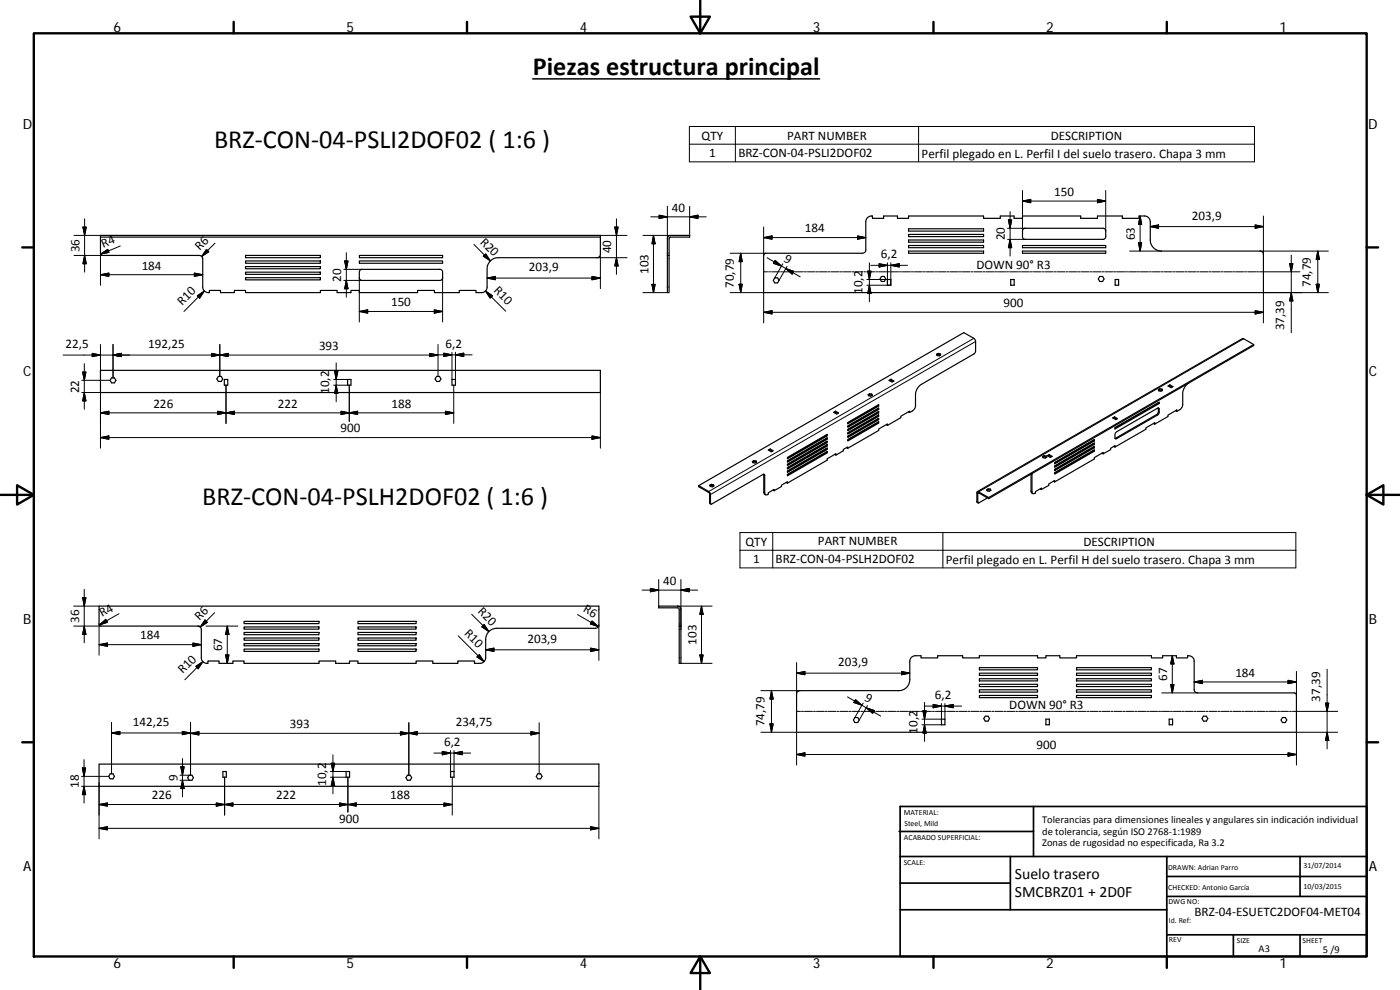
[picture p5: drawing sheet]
<svg xmlns="http://www.w3.org/2000/svg" width="420mm" height="297mm" viewBox="0 0 420 297" stroke-linecap="round" stroke-linejoin="round" font-family="sans-serif">
<g fill="none" stroke="#000" stroke-width=".36">
<path d="M30.2 70.6h150v.5h-150zM73.7 78.3h22.4v.7h-22.4zM73.7 76.6h22.4v.7h-22.4zM73.7 80h22.4v.6h-22.4zM107.9 78.3h24.9v.7h-24.9zM107.9 76.6h24.9v.7h-24.9zM180.2 71.1v5.4l-.8 .8h-29.9a3.3 3.3 0 0 0-3.3 3.3v5.5a1.61 1.61 0 0 1-1.7 1.7h-1.6v-.7h-5.1v.7h-7.4v-.7h-5.1v.7h-17.4v-.7h-2.6v.7h-4.1v-.7h-5.1v.7h-22.4v-.7h-3.4v.7h-4.1v-.7h-3.4v.7a1.69 1.69 0 0 1-2-1.7v-8.5l-.5-.8-29.6-.2-.5-.6v-4.9M200.3 76.6v11.2h.5v-11.2M200.3 76.6h.5M200.8 76.6l.1-5.2 .4-.3h5.7v-.5h-5.7l-.6 .3-.4 .7v5M229.4 76.2l.4-.2h29.3l.5-.4 .2-.6v-8.5a1.76 1.76 0 0 1 2-1.7v.7h3.4v-.7h4.1v.7h3.4v-.7h22.5v.7h5v-.7h4.1v.7h2.6v-.7h17.4v.7h5.1v-.7h7.4v.7h5.1v-.7h1.6a1.72 1.72 0 0 1 1.7 1.7v5.5a3.3 3.3 0 0 0 3.3 3.3l30.1 .1 .5 .5 .1 .4v11.5h-150v-11.2zM272.7 68.6h22.5v.7h-22.5z"/>
<path d="M272.7 70.3h22.5v.7h-22.5zM272.7 72h22.5v.7h-22.5zM272.7 73.7h22.5v.6h-22.5zM272.7 75.3h22.5v.7h-22.5zM306.9 73.7h24.9v.6h-24.9zM306.9 75.3h24.9v.7h-24.9zM307.1 68.7l.6-.2h23.5l.6 .6v2.1l-.4 .5-.4 .1h-23.5l-.6-.6v-1.9zM73.7 81.7h22.4v.6h-22.4zM73.7 83.3h22.4v.7h-22.4zM108.1 81l.6-.2h23.3l.6 .2 .2 .4v2.1l-.4 .6h-.4h-23.6l-.5-.6v-2.1zM232.5 83.4h.9l.4 .7-.4 .8h-.9l-.4-.8zM264.5 83h.9l.4 .7-.4 .8h-.9l-.4-.8z"/>
<path d="M266.3 83.9h1v1.7h-1zM303.3 83.9h1.1v1.7h-1.1zM330 83h.9l.4 .7-.4 .8h-.9l-.4-.8zM334.7 83.9h1v1.7h-1zM30.2 111.1h150v6.7h-150zM33.5 113.4h.8l.5 .7-.5 .8h-.8l-.4-.8zM65.5 112.9h.9l.4 .8-.4 .7h-.9l-.4-.7zM67.3 113.9h1.1v1.7h-1.1zM104.3 113.9h1v1.7h-1zM131 112.9h.9l.4 .8-.4 .7h-.9l-.4-.7zM135.6 113.9h1.1v1.7h-1.1zM261 118.5l.6 .1"/>
<path d="M261 118.2l-.5 .2 .2 .4 .6 .1 .5-.3-.2-.4M261 118.2h.6M261 118.2v.3M261 118.5l-.3 .2M261.6 118.6l.1 .1M261.6 118.2v.4M266.8 114.1l.6-.3 .9 .5-.6 .3zM267.4 114.1l.6 .4M267.4 113.8v.3M267.4 114.1l-.3 .2M281.5 106.3l.6 .1M281.5 106l-.4 .3 .1 .4 .7 .1 .4-.3-.2-.3"/>
<path d="M281.5 106l.6 .2M281.5 106v.3M281.5 106.3l-.3 .3M282.1 106.4l.1 .2M282.1 106.2v.2M348.1 117l.6 .1M348.1 116.6l-.5 .3 .2 .4 .6 .1 .5-.3-.2-.3M348.1 116.6l.6 .2M348.1 116.6v.4M348.1 117l-.3 .2M348.7 117.1l.1 .1M348.7 116.8v.3"/>
<path d="M350.6 115.8l.5-.3 .9 .5-.5 .3zM351.1 115.8l.6 .3M351.1 115.5v.3M351.1 115.8l-.3 .2M356.7 115l-.7 .6-.9 1.5-.3 4.9-.5 .8-1.1 .6M376.2 103.4l-79.5 45.9-3.4-1.8-.1 3 .3 .4M226.3 138.5l.6 .1M226.3 138.2l-.5 .3 .2 .3 .6 .1 .4-.2-.1-.4M226.3 138.2l.6 .1M226.3 138.2v.3M226.3 138.5l-.4 .2M226.9 138.6v.1"/>
<path d="M226.9 138.3v.3M230.6 135l.5-.3 .9 .5-.5 .4zM231.1 135l.7 .4M231.1 134.7v.3M231.1 135l-.2 .2M236.3 138.3l11.9-6.9v.4l-11.9 6.9zM236.3 137.3l11.9-6.9v.4l-11.9 6.9zM236.3 139.3l11.9-6.9v.4l-11.9 6.9zM248 130.5v.1M248 131.6h.1M248 132.6v.1M248 133.6v.1"/>
<path d="M248 134.6v.1M248 135.6v.1M248 134.7l.2 .2M248 132.7l.2 .1M248 130.6l.2 .2M248 131.6l.2 .2M248 133.7l.2 .1M248 135.7l.2 .2M248 134.7l-11.7 6.7M248 132.7l-11.7 6.7M248 130.6l-11.7 6.8M248 131.6l-11.7 6.8"/>
<path d="M248 133.7l-11.7 6.7M248 135.7l-11.7 6.7M250.2 123.7l.6-.3 .9 .5-.6 .3zM250.6 136.3l.3 .2M250.8 123.7l.6 .4M250.8 123.4v.3M250.8 123.7l-.3 .1M250.9 136.5v-.4l-2.7 1.6v.4l-11.9 6.8M254.2 134.2l.2 .3M254.4 134.5v-.4l-1.3 .8v.4l-2.2 1.2M254.4 131.9l9.3-5.4v.4l-9.3 5.4zM254.4 129.8l9.3-5.3v.4l-9.3 5.3z"/>
<path d="M254.4 127.8l9.3-5.4v.5l-9.3 5.3zM254.4 126.8l9.3-5.4v.4l-9.3 5.4zM254.4 128.8l9.3-5.3v.4l-9.3 5.3zM254.4 130.9l9.3-5.4v.4l-9.3 5.4zM263.4 125.8l-9 5.2M263.4 121.7l-9 5.2M263.4 123.7l-9 5.2M263.4 122.7l-9 5.2M263.4 124.8l-9 5.1M263.4 126.8l-9 5.2M263.4 121.6v.1M263.4 122.6v.1"/>
<path d="M263.4 123.6v.1M263.4 124.7v.1M263.4 125.7v.1M263.4 126.7v.1M263.4 125.8l.3 .1M263.4 123.7l.3 .2M263.4 121.7l.3 .1M263.4 122.7l.3 .2M263.4 124.8l.3 .1M263.4 126.8l.3 .1M266.1 127.4l.3 .2M266.4 127.6v-.4l-2.7 1.5v.5l-9.3 5.3"/>
<path d="M272.7 123.5l.3 .3M273 123.8v-.4l-2.7 1.5v.4l-3.9 2.3M273 123.8l.9-.5 .7-.9 .2-4a3.8 3.8 0 0 1 1.7-3.1l15.9-9.2 .4-.8v-2.8l-.3-.7-3.2-2-79.6 45.9v.3l3.2 2 .1 3 .3 .3M313.4 137l.6 .1M313.4 136.7l-.5 .3 .1 .4 .7 .1 .4-.3-.1-.4M313.4 136.7l.6 .1M313.4 136.7v.3M313.4 137l-.4 .2M314 137.1v.2M314 136.8v.3M314.3 136.7l.6-.3 .9 .5-.6 .3zM314.9 136.7l.6 .4"/>
<path d="M314.9 136.4v.3M314.9 136.7l-.3 .2M316.5 138.8l11.9-6.9v.4l-11.9 6.9zM316.5 139.8l11.9-6.9v.4l-11.9 6.9zM328.2 134.2l-11.7 6.7M328.2 132.1l-11.7 6.8M328.2 133.2l-11.7 6.7M328.2 135.2l-11.7 6.7M328.2 132.1h.1M328.2 133.1v.1M328.2 134.1v.1M328.2 135.1v.1"/>
<path d="M328.2 134.2l.2 .2M328.2 132.1l.2 .2M328.2 133.2l.2 .1M328.2 135.2l.2 .2M330.8 135.9l.3 .3M331.1 136.2v-.4l-2.7 1.5v.4l-11.9 6.9M333.9 125.4l.6-.3 .9 .5-.6 .3zM334.4 133.9l.2 .2M334.5 125.4l.6 .4M334.5 125.1v.3M334.5 125.4l-.3 .1M334.6 134.1v-.4l-1.3 .8v.4l-2.2 1.3"/>
<path d="M334.6 128.3l13.3-7.6v.4l-13.3 7.6zM335 129.7l12.4-7.3 .4 .1 .1 1.2-.5 .8-12.6 7.2-.2-.2v-1.1zM346.3 127l.3 .3M346.6 127.3v-.4l-2.7 1.5v.4l-9.3 5.3M347.6 122.4v1.2l-.4 .8-12.6 7.2M347.6 120.9l-13 7.5M347.6 120.8v.1M347.6 120.9l.3 .2M352.9 123.2l.3 .2M353.2 123.4v-.4l-2.7 1.6v.4l-3.9 2.3M209.7 145.7l3.4 2.1 .1 3.2 .3 .3 15.7-9 .3 .4v5.2a.58 .58 0 0 0 .4 .6 .58 .58 0 0 0 .7-.2v-.4l1.7-1.1v.4M213.5 145.6l.6 .1"/>
<path d="M213.5 145.3l-.5 .3 .2 .4 .6 .1 .5-.3-.2-.4M213.5 145.3l.6 .1M213.5 145.3v.3M213.5 145.6l-.4 .2M214.1 145.7v.2M214.1 145.4v.3M229.2 142.3v5.4l.2 .5 .4 .2M232.1 147l.2 .2M236 144.7l.3 .2M236.3 144.9v-.4l-1.8 1.1v.4l-2.2 1.2M236.3 142.3l11.9-6.8v.4l-11.9 6.9zM236.3 140.3l11.9-6.9v.4l-11.9 6.9z"/>
<path d="M236.3 141.3l11.9-6.9v.5l-11.9 6.8zM293.3 147.5l79.6-45.9 3.3 1.8v.3l-79.5 45.9v-.3M296.3 149.4l-2.8 1.5-.1-3h.3l3 1.7M296.6 147l.6 .1M296.6 146.7l-.5 .2 .2 .4 .6 .1 .5-.3-.2-.4M296.6 146.7h.6M296.6 146.7v.3M296.6 147l-.4 .2M297.2 147.1l.1 .1M297.2 146.7v.4M309.4 142.3v5.1l.2 .4 .4 .3M309.7 142.1v5.4a.58 .58 0 0 0 .4 .6 .58 .58 0 0 0 .6-.2v-.4l1.8-1v.4"/>
<path d="M312.3 146.6l.2 .3M316.3 144.3l.2 .3M316.5 144.6v-.4l-1.8 1v.4l-2.2 1.3M316.5 140.8l11.9-6.9v.5l-11.9 6.8zM316.5 141.8l11.9-6.8v.4l-11.9 6.9zM29.7 181.9h150v5.8l-.7 .8h-29.9a3.3 3.3 0 0 0-3.3 3.4v5.5a1.72 1.72 0 0 1-1.7 1.6h-1.7v-.7h-5v.7h-7.5v-.7h-5v.7h-17.5v-.7h-2.5v.7h-4.2v-.7h-5v.7h-22.5v-.7h-3.3v.7h-4.1v-.7h-3.4v.7a1.69 1.69 0 0 1-2-1.6v-8.6l-.1-.4-.5-.4-29.6-.2-.5-.6zM73.2 194.8h22.5v.7h-22.5zM73.2 191.4h22.5v.7h-22.5zM73.2 188.1h22.5v.7h-22.5zM73.2 186.4h22.5v.7h-22.5zM73.2 189.8h22.5v.6h-22.5zM73.2 193.1h22.5v.7h-22.5z"/>
<path d="M107.4 194.8h17.5v.7h-17.5zM107.4 191.4h17.5v.7h-17.5zM107.4 188.1h17.5v.7h-17.5zM107.4 186.4h17.5v.7h-17.5zM107.4 189.8h17.5v.6h-17.5zM107.4 193.1h17.5v.7h-17.5zM203.8 187.9v11.1h.6v-11.1M203.8 187.9h.6M204.4 187.9v-5.1l-.4-.7-.7-.2h-5.6v.5h6l.1 .4v5.1M239.3 207.6l.8-.4h29.6a3.3 3.3 0 0 0 3.3-3.3v-5.5a1.65 1.65 0 0 1 1.7-1.7h1.7v.7h5v-.7h7.5v.7h5v-.7h17.5v.7h2.5v-.7h4.2v.7h5v-.7h22.5v.7h3.3v-.7h4.1v.7h3.4v-.7a1.66 1.66 0 0 1 2 1.7v8.5l.2 .6 .4 .3 29.8 .2 .3 .6v11.1h-150v-11.5zM256.5 215.3h.9l.5 .7-.5 .8h-.9l-.4-.8zM282.5 215.8h1.1v1.7h-1.1z"/>
<path d="M293.9 202h17.5v.6h-17.5zM293.9 205.3h17.5v.7h-17.5zM293.9 208.7h17.5v.6h-17.5zM293.9 207h17.5v.7h-17.5zM293.9 203.6h17.5v.7h-17.5zM293.9 200.3h17.5v.7h-17.5zM295.7 214.9h.8l.5 .7-.5 .8h-.8l-.5-.8zM313.9 215.8h1v1.7h-1zM323.1 202h22.5v.6h-22.5zM323.1 205.3h22.5v.7h-22.5zM323.1 208.7h22.5v.6h-22.5zM323.1 207h22.5v.7h-22.5z"/>
<path d="M323.1 203.6h22.5v.7h-22.5zM323.1 200.3h22.5v.7h-22.5zM350.9 215.8h1v1.7h-1zM361.2 214.9h.8l.5 .7-.5 .8h-.8l-.4-.8zM384.9 215.3h.9l.4 .7-.4 .8h-.9l-.4-.8zM29.7 229.3h150v6.6h-150zM33.1 232.2h.8l.4 .7-.4 .8h-.8l-.5-.8zM56.8 232.6h.8l.4 .7-.4 .8h-.8l-.5-.8zM66.9 231.5h1v1.7h-1zM103.9 231.5h1v1.7h-1zM122.3 232.6h.8l.5 .7-.5 .8h-.8l-.5-.8zM135.2 231.5h1.1v1.7h-1.1z"/>
<path d="M161.4 232.2h.9l.4 .7-.4 .8h-.9l-.5-.8z"/>
</g>
<g fill="none" stroke="#000" stroke-width=".3">
<path d="M206.9 38h169.6v10.6h-169.6zM220.7 38v10.6M275.7 38v10.6M206.9 43.3h169.6M306.9 57.1v12.2M329.4 59.8l2.4 .5-2.4 .5zM331.8 57.1v12.2M22.2 70.6h8M22.2 76.6h8.3M24.9 68.1h1l-.5 2.5zM25.4 65.7v16M25.4 76.6l.5 2.5h-1z"/>
<path d="M30.2 76v9.6M30.2 76.2l2.1-1.4 .4 .9zM36.1 73.8l-5.9 2.4M62 74.8l.7 .7-2.2 1.4zM64.5 73l-4 3.9M103.4 78.3h1l-.5 2.5zM103.9 75.8v13.4M142.2 73.3l5 5M145 76.9l.8-.7 1.4 2.1zM179.2 77.3h9M180.2 70.6h8M180.2 76.7v9.9"/>
<path d="M184.5 68.1h1l-.5 2.5zM185 65.7v16.6M185 77.3l.5 2.5h-1zM192.9 70.6h8.4M195.3 65.1h16.7M196.1 70.6v17.2M196.1 70.6l.5 2.6h-.9zM197.8 64.6l2.5 .5-2.5 .5zM200.3 61.9v9.7M207 65.1l2.5-.5v1zM207 61.9v8.7M219.1 76h10.7"/>
<path d="M222.3 76v11.8M222.3 76l.5 2.5h-1zM229.2 68.1v8.5M229.2 71.3l2.5-.5v1zM229.2 71.3h30.6M230.2 77.3l10 5.8M232.6 78.1l1.9 1.7-2.4-.8zM234.9 79.2l-2.4 4.2M236.2 79.9l-2.4 4.2M257.4 70.8l2.4 .5-2.4 .5zM260.9 78.9v11.7M261.3 79.6h11.1"/>
<path d="M263.8 79.1l2.5 .5-2.5 .5zM266.3 78.8v6.8M267.3 78.8v6.8h-7.2M267.3 79.6l2.6-.5v1zM302.4 71.8h5.3M302.4 68.5h5.3M302.6 66h1l-.5 2.5zM303.1 63.5v13.3M303.1 71.8l.5 2.5h-1zM306.9 60.3l2.4-.5v1zM306.9 60.3h24.9M339 75.3h9.5"/>
<path d="M341.7 72.8h.9l-.4 2.5zM342.2 64.8v10.5M342.2 64.8l.4 2.5h-.9zM345.2 68l2.5-.5v1zM345.2 68h34M376.7 67.5l2.5 .5-2.5 .5zM378.2 75.3h20.5M379.2 64.8v11.5M387 79.1h1l-.5 2.5zM387.5 76.6v23.2M395.5 75.3v12.5M395.5 75.3l.5 2.5h-1z"/>
<path d="M30.2 82.4l2.5-.5v1zM30.2 82.4h30.6M58.3 81.9l2.5 .5-2.5 .5zM59.2 88.8l2.1-1.5-1.4 2.2zM61.3 87.3l-6.1 6.2M103.2 84.1h5.5M103.2 80.8h5.5M103.9 84.1l.5 2.5h-1zM107.8 83.3v13.3M107.8 93.5l2.6-.5v1zM107.8 93.5h25M130.3 93l2.5 .5-2.5 .5z"/>
<path d="M132.8 83.3v13.3M145.7 87.3l2.1 1.5-.7 .7zM145.7 87.3l6.1 6.1M146.2 83.4l2.5-.5v1zM146.2 83.4h34M177.7 82.9l2.5 .5-2.5 .5zM192.9 87.8h7.4M195.7 85.3h.9l-.5 2.5zM219.1 87.8h10.1v9.1M221.8 85.3h1l-.5 2.5zM229.2 81.6h1.2M229.2 93.7l2.5-.5v1z"/>
<path d="M229.2 93.7h150M230.7 81.6h.6M231.6 81.6h2.3M234.2 81.6h.6M235.1 81.6h2.4M235.8 80.6l2.4 .8-.4 .9zM237.8 81.6h.6M238.7 81.6h2.4M241.4 81.6h.6M242.3 81.6h2.4M245 81.6h.6M245.8 81.6h2.4"/>
<path d="M248.5 81.6h.6M249.4 81.6h2.4M252.1 81.6h.6M253 81.6h2.4M255.7 81.6h.6M256.5 81.6h2.4M259.3 81.6h.5M260.1 81.6h2.4M260.1 83.9h7.2M260.4 81.3h1l-.5 2.6zM260.9 85.6l.5 2.5h-1zM262.8 81.6h.6"/>
<path d="M263.7 81.6h2.4M266.4 81.6h.6M267.3 81.6h2.4M269.9 81.6h.7M270.8 81.6h2.4M273.5 81.6h.6M274.4 81.6h2.4M277.1 81.6h.6M278 81.6h2.4M280.7 81.6h.6M281.5 81.6h2.4M284.2 81.6h.6"/>
<path d="M285.1 81.6h2.4M287.8 81.6h.6M288.7 81.6h2.4M291.4 81.6h.6M292.3 81.6h2.4M295 81.6h.6M295.9 81.6h2.3M298.5 81.6h.6M299.4 81.6h2.4M302.1 81.6h.6M303 81.6h2.4M305.7 81.6h.6"/>
<path d="M306.6 81.6h2.3M309.2 81.6h.6M310.1 81.6h2.4M312.8 81.6h.6M313.7 81.6h2.4M316.4 81.6h.6M317.3 81.6h2.3M320 81.6h.5M320.9 81.6h2.3M323.5 81.6h.6M324.4 81.6h2.4M327.1 81.6h.6"/>
<path d="M328 81.6h2.4M330.7 81.6h.6M331.6 81.6h2.3M334.2 81.6h.6M335.1 81.6h2.4M337.8 81.6h.6M338.7 81.6h2.4M341.4 81.6h.6M342.3 81.6h2.3M345 81.6h.5M345.9 81.6h2.3M348.5 81.6h.6"/>
<path d="M349.4 81.6h2.4M352.1 81.6h.6M353 81.6h2.4M355.7 81.6h.6M356.6 81.6h2.4M359.2 81.6h.6M360.1 81.6h2.4M362.8 81.6h.6M363.7 81.6h2.4M366.4 81.6h.6M367.3 81.6h2.3M369.9 81.6h.7"/>
<path d="M370.8 81.6h2.4M373.5 81.6h.6M374.4 81.6h2.4M376.7 93.2l2.5 .5-2.5 .5zM377.1 81.6h.6M378 81.6h12.1M387.5 87.8l.5 2.5h-1zM395 85.3h1l-.5 2.5zM398.7 87.8h-19.5v9.1M18.9 106.5h112.6M24.5 117.8h5.7v16.7M24.5 114.1h8.6"/>
<path d="M24.8 111.6h1l-.5 2.5zM25.3 117.8l.5 2.5h-1zM25.3 109.1v13.7M27.7 106l2.5 .5-2.5 .5zM30.2 103.4v8.7M33.9 106.5l2.5-.5v1zM33.9 103.4v10M63.5 106l2.5 .5-2.5 .5zM66 103.4v9.5M66 106.5l2.5-.5v1zM67.8 115.6v11.4M100.1 115.6h4.2"/>
<path d="M100.1 113.9h4.2M100.4 111.4h1l-.5 2.5zM100.9 108.9v11.6M100.9 115.6l.5 2.4h-1zM104.8 115.6v10.8M129 106l2.5 .5-2.5 .5zM130.7 106.5h11M131.5 103.4v9.5M133.2 106l2.4 .5-2.4 .5zM135.6 105.7v8.2M136.2 115.6v11.4M136.7 106.5l2.5-.5v1z"/>
<path d="M136.7 105.7v8.2M180.2 117.8v16.7M292.3 101.5l-79.6 46v.3M292.8 102.5l-79.6 45.9-.2-.2M373.2 101.6l-79.5 46-.3 .4-.2-.1M30.2 131.3l2.5-.5v1zM30.2 123.9l2.5-.5v1zM30.2 131.3h150M30.2 123.9h106M65.3 123.4l2.5 .5-2.5 .5zM67.8 123.9l2.5-.5v1zM102.4 123.4l2.4 .5-2.4 .5z"/>
<path d="M104.8 123.9l2.5-.5v1zM133.7 123.4l2.5 .5-2.5 .5zM177.7 130.8l2.5 .5-2.5 .5zM334.8 131.5l.3 .1M347.2 124.4l.2 .1M347.6 122.6l.3 .1M347.6 123.6l.3 .1M213 150.9l.2 .1M222.1 159.8h166.8v10.6h-166.8zM229.2 147.7l.3 .2M229.2 142.5l.3 .2M231.9 159.8v10.6"/>
<path d="M283 159.8v10.6M293.2 150.5l.2 .2M309.4 147.4l.3 .1M309.5 142.2l.2 .1M24.8 179.3h1l-.5 2.6zM25.3 176.8v16M192.7 177.1h16.7M195.2 176.6l2.5 .5-2.5 .5zM197.7 173.9v8M204.4 177.1l2.5-.5v1zM204.4 173.9v14.9M222.1 165.1h166.8"/>
<path d="M22.1 187.9h8M22.1 181.9h7.6M25.3 187.9l.5 2.4h-1zM29.7 187.2v9.4M29.7 193.4l2.5-.5v1zM29.7 193.4h30.7M29.8 187.5l1.9-1.7 .5 .9zM35.7 184.1l-5.9 3.4M57.9 192.9l2.5 .5-2.5 .5zM58.8 199.9l2.1-1.4-1.4 2.2zM59.4 187.9h.6M60.9 198.5l-5.4 5.5"/>
<path d="M61.5 186l.7 .7-2.1 1.5zM61.8 187.9h9.6M64.4 183.8l-4.3 4.4M67.7 196.5h1l-.5 2.5zM68.2 187.9l.5 2.4h-1zM68.2 187.9v11.1M137.5 190.8l7.8 7.7M141.6 184.3l5.1 5.2M143.9 196.4l1.4 2.1-2.2-1.4zM145.3 187.4l1.4 2.1-2.1-1.4zM145.8 195l2.4-.5v1zM145.8 195h33.9"/>
<path d="M173.3 184.4l6.3 3.6M177.2 194.5l2.5 .5-2.5 .5zM177.7 186.3l1.9 1.7-2.4-.8zM179.7 187.6v10.5M203.3 181.9h10.4M204.4 199h9.3M210 196.5h1l-.5 2.5zM210.5 181.9v17.1M210.5 181.9l.5 2.4h-1zM239.1 198.8v9.4M351.8 196.7v11.2M351.8 196.7l.5 2.5h-1z"/>
<path d="M33.5 216.7v15.5M33.5 219.9l2.5-.4v.9zM33.5 219.9h23.7M54.7 219.5l2.5 .4-2.5 .5zM57.2 216.7v15.9M120.2 219.5l2.5 .5-2.5 .5zM122.7 216.8v15.8M159.3 219.5l2.5 .5-2.5 .5zM161.8 216.8v15.4M228.4 219.7h10.7v9.9M228.4 207.2h11.7M231.1 217.2h.9l-.5 2.5z"/>
<path d="M231.5 207.2v12.5M231.5 207.2l.5 2.5h-.9zM239.1 202l2.5-.5v1zM239.1 202h33.9M239.1 213.4h1.2M240.5 213.4h.6M241.4 213.4h2.4M244.1 213.4h.6M245 213.4h2.4M247.7 213.4h.6M248.6 213.4h2.4M251.3 213.4h.6"/>
<path d="M252.2 213.4h2.4M254.3 209.1l10 5.7M254.8 213.4h.6M255.7 213.4h2.4M256.8 209.9l1.9 1.7-2.4-.8zM258.4 213.4h.6M259 210.9l-2.5 4.4M259.3 213.4h2.4M260 212.4l2.4 .8-.5 .8zM260.3 211.7l-2.4 4.3M262 213.4h.6M262.9 213.4h2.4"/>
<path d="M265.5 213.4h.7M266.4 213.4h2.4M269.1 213.4h.6M270 213.4h2.4M270.6 201.5l2.4 .5-2.4 .5zM272.7 213.4h.6M273.6 213.4h2.4M276.3 213.4h.5M276.7 217.5h5.8M277 213.3h1l-.5 2.5zM277.2 213.4h2.3M277.5 210.8v11.7"/>
<path d="M277.5 217.5l.5 2.5h-1zM277.5 211.9h11.1M279.9 213.4h.5M280 211.3l2.5 .6-2.5 .5zM280.7 213.4h2.4M282.5 211.1v4.7h-5.8M283.4 213.4h.6M283.6 211.1v4.7M283.6 211.9l2.5-.6v1.1zM284.3 213.4h2.4M287 213.4h.6M287.9 213.4h2.4"/>
<path d="M290.5 213.4h.7M291.5 213.4h2.3M294.1 213.4h.6M295 213.4h2.4M297.7 213.4h.6M298.6 213.4h2.4M301.3 213.4h.6M302.2 213.4h2.3M304.9 213.4h.5M305.7 213.4h2.4M308.4 213.4h.6M309.3 213.4h2.4"/>
<path d="M312 213.4h.6M312.9 213.4h2.4M315.6 213.4h.6M316.5 213.4h2.3M319.1 213.4h.6M320 213.4h2.4M322.7 213.4h.6M323.6 213.4h2.4M326.3 213.4h.6M327.2 213.4h2.3M329.9 213.4h.5M330.7 213.4h2.4"/>
<path d="M333.4 213.4h.6M334.3 213.4h2.4M337 213.4h.6M337.9 213.4h2.4M340.6 213.4h.6M341.4 213.4h2.4M344.1 213.4h.6M345 213.4h2.4M347.7 213.4h.6M348.6 213.4h2.4M348.6 207.9h10.8M351.3 213.4h.6"/>
<path d="M351.3 205.4h1l-.5 2.5zM352.2 213.4h2.4M354.8 213.4h.6M355.7 213.4h2.4M358.4 204.6l2.5-.5v1zM358.4 204.6h30.7M358.4 213.4h.6M359.3 213.4h2.4M362 213.4h.6M362.9 213.4h2.3M365.6 213.4h.6M366.4 213.4h2.4"/>
<path d="M369.1 213.4h.6M370 213.4h2.4M372.7 213.4h.6M373.6 213.4h2.4M376.3 213.4h.6M377.2 213.4h2.3M379.9 213.4h.5M380.8 213.4h2.3M383.4 213.4h.6M384.3 213.4h2.4M386.6 204.1l2.5 .5-2.5 .5zM387 213.4h.6"/>
<path d="M389.1 201.4v7.2M397.8 211h1l-.5 2.4zM398.3 219.7l.5 2.5h-1zM398.3 200.8v23.9M401.5 213.4h-13.6M401.5 219.7h-12.4v9.9M24.5 235.9h5.2M24.5 232.9h8.1M24.7 230.4h1l-.5 2.5zM25.2 235.9l.5 2.5h-1zM25.2 227.9v13M29.7 234.9v16.8"/>
<path d="M54 232.6h2.8M54 234.1h2.8M54.3 230.1h1l-.5 2.5zM54.8 227.6v11.5M54.8 234.1l.5 2.5h-1zM57.2 220l2.5-.5v1zM57.2 220h65.5M67.4 233.2v11.4M99.2 233.2h4.7M99.2 231.5h4.7M99.4 229h1l-.5 2.5zM99.9 226.5v11.7"/>
<path d="M99.9 233.2l.5 2.5h-1zM104.4 233.2v10.5M122.7 220l2.5-.5v1zM122.7 220h39.1M130.2 226h11.1M132.7 225.4l2.5 .6-2.5 .5zM135.2 225.2v6.3M135.7 233.2v11.4M136.3 226l2.5-.6v1.1zM136.3 225.2v6.3M179.7 235.9v15.8M239.1 226.4l2.5-.5v1z"/>
<path d="M239.1 226.4h150M386.6 225.9l2.5 .5-2.5 .5zM29.7 248.5h150M29.7 248.5l2.5-.5v1zM29.7 241.4l2.5-.5v1zM29.7 241.4h106M64.9 240.9l2.5 .5-2.5 .5zM67.4 241.4l2.5-.5v1zM101.9 240.9l2.5 .5-2.5 .5zM104.4 241.4l2.5-.5v1zM133.2 240.9l2.5 .5-2.5 .5zM177.2 248l2.5 .5-2.5 .5z"/>
</g>
<g fill="none" stroke="#000" stroke-width=".71">
<path d="M10.1 10h400.1v277h-400.1zM70.1 6.6v3.4M140.2 6.6v3.4M207.3 5h5.8l-2.9 5zM210.2 0v10M280.2 6.6v3.4M350.2 6.6v3.4M6.7 74.2h3.4M410.2 74.2h3.4M.2 148.5h9.9M5.1 145.6l5 2.9-5 2.9zM410.2 148.5l5-2.9v5.8z"/>
<path d="M410.2 148.5h9.9M6.7 222.7h3.4M410.2 222.7h3.4M70.1 287v3.4M140.2 287v3.4M210.2 287l2.9 5h-5.8zM210.2 287v10M280.2 287v3.4M350.2 287v3.4"/>
</g>
<g fill="none" stroke="#000" stroke-width=".51">
<path d="M269.8 249.5h40.4M270.1 257h140.1M270.1 242h140.1v45h-140.1zM303.2 257v16M310.2 242v15M350.2 257v30M390.2 257v12M270.1 273h80.1M270.1 265h33.1M350.2 269h60M350.2 263h60M350.2 280.5h60"/>
<path d="M370.2 280.5v6.5M390.2 280.5v6.5"/>
</g>
<path d="M159.9 23.7h86.1" fill="none" stroke="#000" stroke-width=".46"/>
<g fill="#000" stroke="#000" stroke-width=".3">
<path d="M306.9 60.3l2.4-.5v1zM24.9 68.1h1l-.5 2.5zM25.4 76.6l.5 2.5h-1zM30.2 76.2l2.1-1.4 .4 .9zM62 74.8l.7 .7-2.2 1.4zM103.4 78.3h1l-.5 2.5zM145 76.9l.8-.7 1.4 2.1zM184.5 68.1h1l-.5 2.5zM185 77.3l.5 2.5h-1zM196.1 70.6l.5 2.6h-.9zM197.8 64.6l2.5 .5-2.5 .5zM207 65.1l2.5-.5v1z"/>
<path d="M222.3 76l.5 2.5h-1zM229.2 71.3l2.5-.5v1zM232.6 78.1l1.9 1.7-2.4-.8zM257.4 70.8l2.4 .5-2.4 .5zM267.3 79.6l2.6-.5v1zM302.6 66h1l-.5 2.5zM303.1 71.8l.5 2.5h-1zM329.4 59.8l2.4 .5-2.4 .5zM341.7 72.8h.9l-.4 2.5zM342.2 64.8l.4 2.5h-.9zM345.2 68l2.5-.5v1zM376.7 67.5l2.5 .5-2.5 .5z"/>
<path d="M387 79.1h1l-.5 2.5zM395.5 75.3l.5 2.5h-1zM30.2 82.4l2.5-.5v1zM58.3 81.9l2.5 .5-2.5 .5zM59.2 88.8l2.1-1.5-1.4 2.2zM103.9 84.1l.5 2.5h-1zM107.8 93.5l2.6-.5v1zM130.3 93l2.5 .5-2.5 .5zM145.7 87.3l2.1 1.5-.7 .7zM146.2 83.4l2.5-.5v1zM177.7 82.9l2.5 .5-2.5 .5zM195.7 85.3h.9l-.5 2.5z"/>
<path d="M221.8 85.3h1l-.5 2.5zM229.2 93.7l2.5-.5v1zM235.8 80.6l2.4 .8-.4 .9zM260.4 81.3h1l-.5 2.6zM260.9 85.6l.5 2.5h-1zM263.8 79.1l2.5 .5-2.5 .5zM376.7 93.2l2.5 .5-2.5 .5zM387.5 87.8l.5 2.5h-1zM395 85.3h1l-.5 2.5zM24.8 111.6h1l-.5 2.5zM27.7 106l2.5 .5-2.5 .5zM33.9 106.5l2.5-.5v1z"/>
<path d="M63.5 106l2.5 .5-2.5 .5zM66 106.5l2.5-.5v1zM100.4 111.4h1l-.5 2.5zM100.9 115.6l.5 2.4h-1zM129 106l2.5 .5-2.5 .5zM133.2 106l2.4 .5-2.4 .5zM136.7 106.5l2.5-.5v1zM25.3 117.8l.5 2.5h-1zM30.2 131.3l2.5-.5v1zM30.2 123.9l2.5-.5v1zM65.3 123.4l2.5 .5-2.5 .5zM67.8 123.9l2.5-.5v1z"/>
<path d="M102.4 123.4l2.4 .5-2.4 .5zM104.8 123.9l2.5-.5v1zM133.7 123.4l2.5 .5-2.5 .5zM177.7 130.8l2.5 .5-2.5 .5zM24.8 179.3h1l-.5 2.6zM195.2 176.6l2.5 .5-2.5 .5zM204.4 177.1l2.5-.5v1zM25.3 187.9l.5 2.4h-1zM29.8 187.5l1.9-1.7 .5 .9zM29.7 193.4l2.5-.5v1zM57.9 192.9l2.5 .5-2.5 .5zM61.5 186l.7 .7-2.1 1.5z"/>
<path d="M67.7 196.5h1l-.5 2.5zM68.2 187.9l.5 2.4h-1zM143.9 196.4l1.4 2.1-2.2-1.4zM145.3 187.4l1.4 2.1-2.1-1.4zM145.8 195l2.4-.5v1zM177.7 186.3l1.9 1.7-2.4-.8zM177.2 194.5l2.5 .5-2.5 .5zM210 196.5h1l-.5 2.5zM210.5 181.9l.5 2.4h-1zM351.8 196.7l.5 2.5h-1zM33.5 219.9l2.5-.4v.9zM58.8 199.9l2.1-1.4-1.4 2.2z"/>
<path d="M57.2 220l2.5-.5v1zM122.7 220l2.5-.5v1zM231.1 217.2h.9l-.5 2.5zM231.5 207.2l.5 2.5h-.9zM239.1 202l2.5-.5v1zM256.8 209.9l1.9 1.7-2.4-.8zM260 212.4l2.4 .8-.5 .8zM270.6 201.5l2.4 .5-2.4 .5zM277 213.3h1l-.5 2.5zM277.5 217.5l.5 2.5h-1zM280 211.3l2.5 .6-2.5 .5zM283.6 211.9l2.5-.6v1.1z"/>
<path d="M351.3 205.4h1l-.5 2.5zM358.4 204.6l2.5-.5v1zM386.6 204.1l2.5 .5-2.5 .5zM397.8 211h1l-.5 2.4zM24.7 230.4h1l-.5 2.5zM25.2 235.9l.5 2.5h-1zM54.3 230.1h1l-.5 2.5zM54.7 219.5l2.5 .4-2.5 .5zM54.8 234.1l.5 2.5h-1zM99.4 229h1l-.5 2.5zM99.9 233.2l.5 2.5h-1zM120.2 219.5l2.5 .5-2.5 .5z"/>
<path d="M132.7 225.4l2.5 .6-2.5 .5zM136.3 226l2.5-.6v1.1zM159.3 219.5l2.5 .5-2.5 .5zM239.1 226.4l2.5-.5v1zM386.6 225.9l2.5 .5-2.5 .5zM398.3 219.7l.5 2.5h-1zM29.7 248.5l2.5-.5v1zM29.7 241.4l2.5-.5v1zM64.9 240.9l2.5 .5-2.5 .5zM67.4 241.4l2.5-.5v1zM101.9 240.9l2.5 .5-2.5 .5zM104.4 241.4l2.5-.5v1z"/>
<path d="M133.2 240.9l2.5 .5-2.5 .5zM177.2 248l2.5 .5-2.5 .5z"/>
</g>
<g font-size="7.9">
<text x="159.9" y="22.6">Piezas estructura principal</text>
<text x="64.3" y="44.4">BRZ‐CON‐04‐PSLI2DOF02 ( 1:6 )</text>
<text x="60.7" y="151.6">BRZ‐CON‐04‐PSLH2DOF02 ( 1:6 )</text>
</g>
<g font-size="4.7">
<text x="304.6" y="263.9">Suelo trasero</text>
<text x="304.6" y="269.3">SMCBRZ01 + 2D0F</text>
</g>
<g font-size="4.2">
<text x="34" y="9.6">6</text>
<text x="104" y="9.6">5</text>
<text x="174" y="9.6">4</text>
<text x="244" y="9.6">3</text>
<text x="314" y="9.6">2</text>
<text x="384" y="9.6">1</text>
<text x="6.8" y="38.7">D</text>
<text x="410.6" y="38.7">D</text>
<text x="7" y="112.9">C</text>
<text x="410.8" y="112.9">C</text>
<text x="7" y="187.1">B</text>
<text x="410.8" y="187.1">B</text>
<text x="7" y="261.3">A</text>
<text x="410.8" y="261.3">A</text>
<text x="34" y="290.4">6</text>
<text x="104" y="290.4">5</text>
<text x="174" y="290.4">4</text>
<text x="244" y="290.4">3</text>
<text x="314" y="290.4">2</text>
<text x="384" y="290.4">1</text>
</g>
<g font-size="3.9">
<text x="210.6" y="41.9">QTY</text>
<text x="236.2" y="41.9">PART NUMBER</text>
<text x="315.3" y="41.9">DESCRIPTION</text>
<text x="212.8" y="47.2">1</text>
<text x="221.6" y="47.2">BRZ‐CON‐04‐PSLI2DOF02</text>
<text x="276.6" y="47.3">Perfil plegado en L. Perfil I del suelo trasero. Chapa 3 mm</text>
<text x="316.3" y="58.8">150</text>
<text x="201.6" y="63.5">40</text>
<text x="357.7" y="65.9">203,9</text>
<text x="241.5" y="69.7">184</text>
<text x="23.8" y="75.7" transform="rotate(-90 23.8 75.7)">36</text>
<text x="31" y="74.3" transform="rotate(-22 31 74.3)">R4</text>
<text x="60" y="75.3" transform="rotate(-45 60 75.3)">R6</text>
<text x="143.9" y="72.8" transform="rotate(45 143.9 72.8)">R20</text>
<text x="183.5" y="76" transform="rotate(-90 183.5 76)">40</text>
<text x="264.4" y="77.5">6,2</text>
<text x="301.6" y="72.2" transform="rotate(-90 301.6 72.2)">20</text>
<text x="340.6" y="72.1" transform="rotate(-90 340.6 72.1)">63</text>
<text x="42.5" y="80.9">184</text>
<text x="158.7" y="81.3">203,9</text>
<text x="194.6" y="82.2" transform="rotate(-90 194.6 82.2)">103</text>
<text x="235.1" y="78.4" transform="rotate(30 235.1 78.4)">9</text>
<text x="293" y="80.8">DOWN 90° R3</text>
<text x="102.4" y="84.5" transform="rotate(-90 102.4 84.5)">20</text>
<text x="148" y="87.4" transform="rotate(45 148 87.4)">R10</text>
<text x="220.2" y="86.4" transform="rotate(-90 220.2 86.4)">70,79</text>
<text x="258.8" y="88.2" transform="rotate(-90 258.8 88.2)">10,2</text>
<text x="393.4" y="86" transform="rotate(-90 393.4 86)">74,79</text>
<text x="54.6" y="91.8" transform="rotate(-45 54.6 91.8)">R10</text>
<text x="117.4" y="91.9">150</text>
<text x="301.2" y="92.1">900</text>
<text x="385.4" y="99.1" transform="rotate(-90 385.4 99.1)">37,39</text>
<text x="19.7" y="104.4">22,5</text>
<text x="44.5" y="104.4">192,25</text>
<text x="95.7" y="105">393</text>
<text x="133.7" y="104.4">6,2</text>
<text x="23.8" y="118" transform="rotate(-90 23.8 118)">22</text>
<text x="98.8" y="118.2" transform="rotate(-90 98.8 118.2)">10,2</text>
<text x="46" y="122.3">226</text>
<text x="83.3" y="122.4">222</text>
<text x="117.5" y="122.3">188</text>
<text x="102.2" y="129.7">900</text>
<text x="223.7" y="163.7">QTY</text>
<text x="245.5" y="163.7">PART NUMBER</text>
<text x="325.2" y="163.7">DESCRIPTION</text>
<text x="226" y="169">1</text>
<text x="232.8" y="169">BRZ‐CON‐04‐PSLH2DOF02</text>
<text x="283.9" y="169.1">Perfil plegado en L. Perfil H del suelo trasero. Chapa 3 mm</text>
<text x="199" y="175.5">40</text>
<text x="30.7" y="185.2" transform="rotate(-30 30.7 185.2)">R4</text>
<text x="143.2" y="183.7" transform="rotate(45 143.2 183.7)">R20</text>
<text x="174.8" y="183.4" transform="rotate(30 174.8 183.4)">R6</text>
<text x="23.7" y="186.8" transform="rotate(-90 23.7 186.8)">36</text>
<text x="42.1" y="191.8">184</text>
<text x="59.8" y="186.2" transform="rotate(-45 59.8 186.2)">R6</text>
<text x="139.2" y="190.2" transform="rotate(45 139.2 190.2)">R10</text>
<text x="66.7" y="195.4" transform="rotate(-90 66.7 195.4)">67</text>
<text x="158.3" y="192.9">203,9</text>
<text x="209" y="193.4" transform="rotate(-90 209 193.4)">103</text>
<text x="54.9" y="202.3" transform="rotate(-45 54.9 202.3)">R10</text>
<text x="251.6" y="199.9">203,9</text>
<text x="370.7" y="203">184</text>
<text x="280.6" y="209.8">6,2</text>
<text x="350.2" y="204.3" transform="rotate(-90 350.2 204.3)">67</text>
<text x="259.2" y="210.1" transform="rotate(30 259.2 210.1)">9</text>
<text x="302.9" y="212.6">DOWN 90° R3</text>
<text x="396.2" y="210.5" transform="rotate(-90 396.2 210.5)">37,39</text>
<text x="39.9" y="217.8">142,25</text>
<text x="87" y="218.5">393</text>
<text x="136.8" y="217.9">234,75</text>
<text x="229.5" y="217.9" transform="rotate(-90 229.5 217.9)">74,79</text>
<text x="275.4" y="220.1" transform="rotate(-90 275.4 220.1)">10,2</text>
<text x="133.3" y="223.9">6,2</text>
<text x="311.1" y="224.8">900</text>
<text x="23.7" y="236.4" transform="rotate(-90 23.7 236.4)">18</text>
<text x="45.6" y="239.8">226</text>
<text x="53.2" y="234.3" transform="rotate(-90 53.2 234.3)">9</text>
<text x="82.9" y="239.9">222</text>
<text x="97.8" y="235.8" transform="rotate(-90 97.8 235.8)">10,2</text>
<text x="117.1" y="239.8">188</text>
<text x="101.8" y="247">900</text>
<text x="358.5" y="274.9">BRZ‐04‐ESUETC2DOF04‐MET04</text>
</g>
<g font-size="3.1">
<text x="312.8" y="246.8">Tolerancias para dimensiones lineales y angulares sin indicación individual</text>
<text x="312.8" y="250.4">de tolerancia, según ISO 2768‐1:1989</text>
<text x="312.8" y="254">Zonas de rugosidad no especificada, Ra 3.2</text>
<text x="377.7" y="285.6">A3</text>
<text x="397" y="285.9">5 /9</text>
</g>
<g font-size="2.4">
<text x="271.2" y="244.4">MATERIAL:</text>
<text x="271.3" y="251.9">ACABADO SUPERFICIAL:</text>
<text x="271.4" y="247.9">Steel, Mild</text>
<text x="271.2" y="259.7">SCALE:</text>
<text x="350.6" y="260.9">DRAWN: Adrian Parro</text>
<text x="391.2" y="260.6">31/07/2014</text>
<text x="350.6" y="267">CHECKED: Antonio García</text>
<text x="391.2" y="266.6">10/03/2015</text>
<text x="350.7" y="271.4">DWG NO:</text>
<text x="350.8" y="276.8">Id. Ref:</text>
<text x="350.8" y="282.8">REV</text>
<text x="371.2" y="282.9">SIZE</text>
<text x="390.9" y="282.9">SHEET</text>
</g>
</svg>
